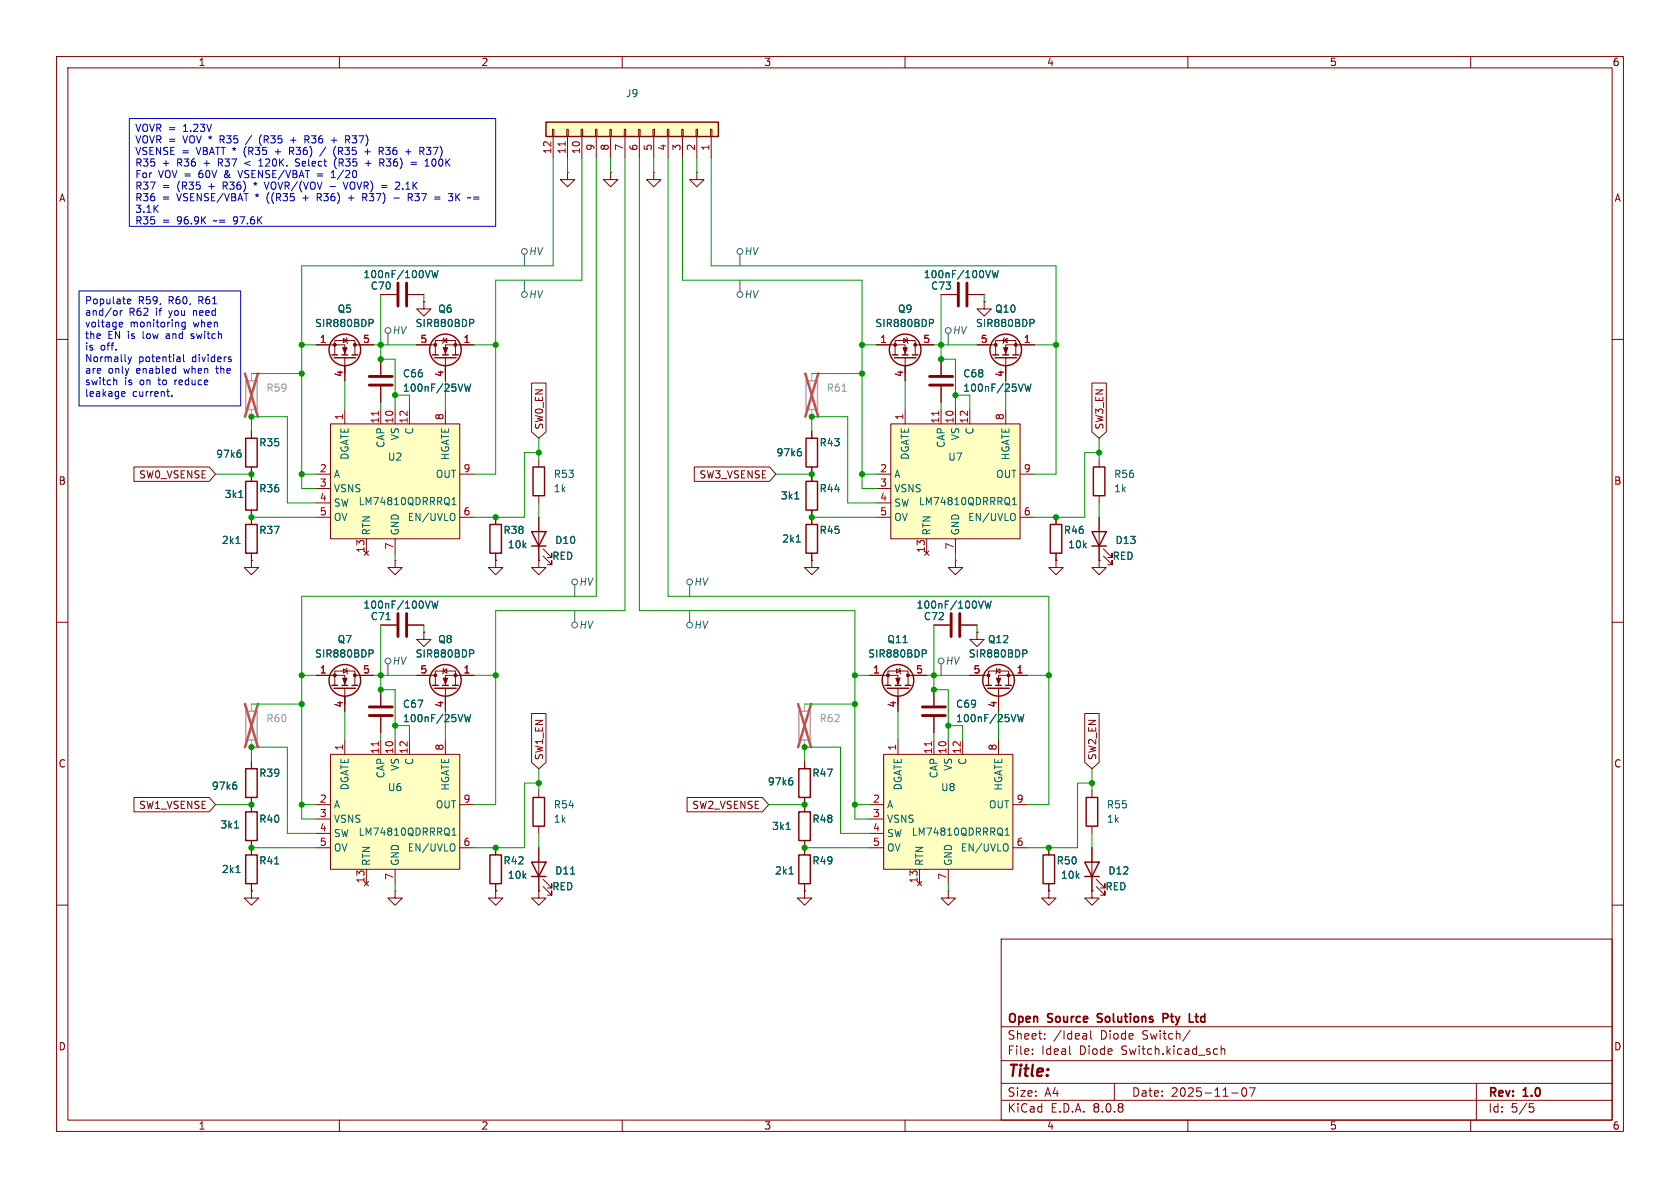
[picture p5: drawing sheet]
<svg xmlns="http://www.w3.org/2000/svg" width="297mm" height="210mm" viewBox="0 0 297 210" stroke-linecap="round" stroke-linejoin="round" font-family="sans-serif">
<g fill="none" stroke="#840000" stroke-width=".18">
<path d="M10 10h277v190h-277zM12 12h273v186h-273zM60 10v2M110 10v2M160 10v2M210 10v2M260 10v2M107.9 30.5v1.3h1.3l-1.3 1.2-1.2-1.2h1.2M107.9 30.5h.1M115.6 30.5v1.3h1.2l-1.2 1.2-1.3-1.2h1.3M115.6 30.5h.1M123.2 30.5v1.3h1.3l-1.3 1.2-1.3-1.2h1.3"/>
<path d="M123.2 30.5h.1M10 60h2M143.5 76.2v1.3M285 60h2M95.2 99.1v1.2h1.3l-1.3 1.3-1.2-1.3h1.2M95.2 99.1h.1M95.2 81.3v1.3M95.2 87.6v1.3M143.5 82.6v1.2M10 110h2M153.7 119.4h5v1.8M158.5 118.2l.6 .4-.6 .4z"/>
<path d="M159 118.1l.1 .1v.8l.2 .1M160.5 119.4h3.3M165.1 110.5h2.8M169.9 110.5h2.8M285 110h2M142.2 134.6v1.3M157 121.2v-2.6h3.5v2.6M158.7 121.7v4M193 139.7v1.3M142.2 141v1.2M193 146.1v1.2M10 160h2"/>
<path d="M177 166h108v32h-108zM285 160h2M60 198v2M110 198v2M160 198v2M177 194.5h108M177 191.5h108M177 187.5h108M177 181.5h108M182.5 186.3v.1M182.5 185.5v.1M184.7 183.6v.1"/>
<path d="M184.7 182.8v.1M189.2 186.3l.1 .1M191.9 182.7l.2 .2v.8M192.1 183.6l-.5 .1M192.1 183.1h-.5M192.8 182.2v1.3l.2 .2M197 191.5v3M210 198v2M210.4 182.1l-1.3 2M214.8 185.4l.4 .1M215.2 186.3l-.4 .1M215.9 185.5l.2-.1 .4 .1v.9"/>
<path d="M215.9 184.9v1.5M217.7 193.2h1.2M219.7 192.4l.2-.1a.81 .81 0 0 1 .6 .6 .81 .81 0 0 1-.3 .8l-.2 .1a.81 .81 0 0 1-.3-1.4zM220.9 192.3h1l-.7 1.5M260 198v2M261 191.5v6.5M270.4 195.1h.7M270.5 195.7h.4l.3 .3-.2 .5-.5 .1"/>
</g>
<path d="M194.1 179.3v.5M206.3 179.3l-.7-.1v1.5M206.3 179.9l-.7 .1M211.3 179.7h.5M211.5 179.2l.1 1.4M194 180.6l.2 .1M210.3 180.7h.7" fill="none" stroke="#840000" stroke-width=".3"/>
<g fill="none" stroke="#840000" stroke-width=".25">
<path d="M142.5 77.5h2v5.1h-2zM94.2 82.6h2.1v5h-2.1zM141.2 135.9h2.1v5.1h-2.1zM156.5 121.2h1M156.8 121.7h3.9M158.2 121.2h1.1M160 121.2h1M192 141h2.1v5.1h-2.1z"/>
<circle cx="158.7" cy="120.3" r="2.79"/>
</g>
<g fill="#840000" stroke="#840000" stroke-width=".18">
<path d="M158.4 119.9h.7l-.4 1z"/>
<circle cx="157" cy="119.4" r=".25"/>
<circle cx="160.5" cy="119.4" r=".25"/>
</g>
<path d="M141.3 79.3h.3M141.4 79.8l.3 .2v.3l-.3 .3M163 114.9h.5l.3 .2-.2 .4h-.6M174.1 106.2l.3 1.3 .3-.9 .2 .9 .3-1.3M139.8 137.5h.2M139.9 138l.3 .2v.3l-.3 .3" fill="none" stroke="#006464" stroke-width=".18"/>
<path d="M141.2 125.7h2.1v5.1h-2.1z" fill="none" stroke="#a1a1a1" stroke-width=".25"/>
<path d="M142.2 124.5v1.2M142.2 130.8v1.3" fill="none" stroke="#a1a1a1" stroke-width=".18"/>
<path d="M141.1 124.5l2.3 7.6M143.4 124.5l-2.3 7.6" fill="none" stroke="#e65255" stroke-width=".46"/>
<path d="M168.1 108.5v4M169.7 108.5v4" fill="none" stroke="#840000" stroke-width=".51"/>
<path d="M96.5 21.6h30.5v2.5h-30.5z" fill="#ffffc2"/>
<g fill="none" stroke="#840000" stroke-width=".18">
<path d="M97.7 22.9h.2v1.2h-.2zM97.8 24.1v3.8M100.2 22.9h.3v1.2h-.3zM100.3 24.1v3.8M102.7 22.9h.3v1.2h-.3zM102.9 24.1v3.8M105.3 22.9h.2v1.2h-.2zM105.4 24.1v3.8M107.8 22.9h.3v1.2h-.3zM107.9 24.1v3.8M110.4 22.9h.2v1.2h-.2zM110.5 24.1v3.8"/>
<path d="M112.9 22.9h.3v1.2h-.3zM113 24.1v3.8M115.4 22.9h.3v1.2h-.3zM115.6 24.1v3.8M118 22.9h.2v1.2h-.2zM118.1 24.1v3.8M120.5 22.9h.3v1.2h-.3zM120.6 24.1v3.8M123.1 22.9h.2v1.2h-.2zM123.2 24.1v3.8M125.6 22.9h.3v1.2h-.3zM125.7 24.1v3.8"/>
<path d="M55.9 119.4h5.1v1.8M60.7 118.2l.6 .4-.6 .4zM61.2 118.1l.1 .1v.8l.2 .1M62.7 119.4h3.3M67.3 110.5h2.8M72.1 110.5h2.8M73.7 119.4h3.3M74.9 111.8v1.2h1.3l-1.3 1.3-1.2-1.3h1.2M74.9 111.8h.1M78.4 118.6l.6-.4v.8zM78.5 118.1l-.1 .1v.8l-.2 .1M83.8 119.4h-5.1v1.8"/>
<path d="M59.2 121.2v-2.6h3.5v2.6M61 121.7v4M67.3 121.9v2.8M67.3 126.7v2.8M77 121.2v-2.6h3.5v2.6M78.7 121.7v4M95.2 139.7v1.3M165.1 121.9v2.8M165.1 126.7v2.8M87.6 157.5v1.3h1.3l-1.3 1.2-1.2-1.2h1.2M87.6 157.5h.1M95.2 157.5v1.3h1.3l-1.3 1.2-1.2-1.2h1.2"/>
<path d="M95.2 157.5h.1M95.2 146.1v1.2M95.2 149.9v7.6M96 156.7l1.5 1.5v-.7v.7h-.7M96 155.4l1.5 1.6v-.8v.8h-.7"/>
</g>
<g fill="none" stroke="#840000" stroke-width=".25">
<path d="M96.5 21.6h30.5v2.5h-30.5zM58.7 121.2h1M59.1 121.7h3.8M60.5 121.2h1M62.2 121.2h1M76.5 121.2h1M76.8 121.7h3.8M78.2 121.2h1M80 121.2h1M94 152.4h2.5l-1.3 2.5zM94 154.9h2.5M94.2 141h2.1v5.1h-2.1z"/>
<circle cx="61" cy="120.3" r="2.79"/>
<circle cx="78.7" cy="120.3" r="2.79"/>
</g>
<path d="M99.9 25.1v.7" fill="none" stroke="#a90000" stroke-width=".18"/>
<path d="M70.4 108.5v4M71.9 108.5v4M65.3 126.5h4M65.3 125h4M163.1 126.5h4M163.1 125h4" fill="none" stroke="#840000" stroke-width=".51"/>
<path d="M65.3 114.9h.4l.3 .2-.1 .4h-.6M68.3 109.5h.7M76.3 106.2l.3 1.3 .3-.9 .2 .9 .3-1.3M83 114.9h.5l.3 .2-.2 .4h-.6M82.1 126.3l.3 1.3 .3-.9 .2 .9 .3-1.3M179.9 126.3l.3 1.3 .3-.9 .2 .9 .3-1.3M100.9 154.5h.7" fill="none" stroke="#006464" stroke-width=".18"/>
<g fill="#840000" stroke="#840000" stroke-width=".18">
<path d="M78.4 119.9h.7l-.4 1z"/>
<path d="M60.6 119.9h.7l-.3 1z"/>
<circle cx="80.5" cy="119.4" r=".25"/>
<circle cx="77" cy="119.4" r=".25"/>
<circle cx="59.2" cy="119.4" r=".25"/>
<circle cx="62.7" cy="119.4" r=".25"/>
</g>
<path d="M156.2 133.4h22.9v20.3h-22.9z" fill="#ffffc2"/>
<g fill="none" stroke="#840000" stroke-width=".18">
<path d="M156.2 133.4h22.9v20.3h-22.9zM158.7 130.8v2.6M165.1 130.8v2.6M167.6 130.8v2.6M170.2 130.8v2.6M176.5 130.8v2.6M69.8 157.5v1.3h1.3l-1.3 1.2-1.2-1.2h1.2M69.8 157.5h.1M87.6 149.9v1.2M87.6 156.2v1.3M142.2 157.5v1.3h1.3l-1.3 1.2-1.2-1.2h1.2M142.2 157.5h.1"/>
<path d="M142.2 142.2v1.3M142.2 148.6v2.5M142.2 156.2v1.3M153.7 142.2h2.5M153.7 144.8h2.5M153.7 147.3h2.5M153.7 149.9h2.5M162.6 153.7v2.5M167.6 153.7v2.5M179.1 142.2h2.5M179.1 149.9h2.5"/>
</g>
<path d="M164.7 131.1v.7" fill="none" stroke="#a90000" stroke-width=".18"/>
<path d="M139 146.6h.7M139.5 154.5h.7M177.7 147.6h.7M177.7 146.7l.4-.3v1.2M178 149.2a.9 .9 0 0 1 0 1.2" fill="none" stroke="#006464" stroke-width=".18"/>
<path d="M86.6 151.1h2v5.1h-2zM141.2 143.5h2.1v5.1h-2.1zM141.2 151.1h2.1v5.1h-2.1z" fill="none" stroke="#840000" stroke-width=".25"/>
<path d="M58.4 133.4h22.9v20.3h-22.9z" fill="#ffffc2"/>
<g fill="none" stroke="#840000" stroke-width=".18">
<path d="M67.3 52.1h2.8M72.1 52.1h2.8M74.9 53.3v1.3h1.3l-1.3 1.3-1.2-1.3h1.2M74.9 53.3h.1M174 53.3v1.3h1.3l-1.3 1.3-1.3-1.3h1.3M174 53.3h.1M177.5 59.7l-.1 .1v.8l-.1 .1M172.7 61h3.3M176 62.7v-2.5h3.6v2.5M177.4 60.2l.7-.4v.8zM177.8 63.2v4.1M182.9 61h-5.1v1.7"/>
<path d="M44.4 99.1v1.2h1.3l-1.3 1.3-1.2-1.3h1.2M44.4 99.1h.1M44.4 83.8v1.3M44.4 90.2v2.5M44.4 97.8v1.3M69.8 99.1v1.2h1.3l-1.3 1.3-1.2-1.3h1.2M69.8 99.1h.1M87.6 99.1v1.2h1.3l-1.3 1.3-1.2-1.3h1.2M87.6 99.1h.1M87.6 91.4v1.3M87.6 97.8v1.3M194.3 81.3v1.3"/>
<path d="M194.3 87.6v1.3M58.4 133.4h22.9v20.3h-22.9zM61 130.8v2.6M67.3 130.8v2.6M69.8 130.8v2.6M72.4 130.8v2.6M78.7 130.8v2.6M55.9 142.2h2.5M55.9 144.8h2.5M55.9 147.3h2.5M55.9 149.9h2.5M64.8 153.7v2.5"/>
<path d="M69.8 153.7v2.5M81.3 142.2h2.5M81.3 149.9h2.5"/>
</g>
<path d="M66.9 131.1v.7" fill="none" stroke="#a90000" stroke-width=".18"/>
<path d="M76.3 47.8l.3 1.3 .3-.9 .2 .9 .3-1.3M182.1 56.5h.5l.2 .2-.1 .4h-.6M41.7 96.1h.7M42.2 88h.7M79.9 147.6h.7M79.9 146.7l.4-.3v1.2M80.2 149.2a.9 .9 0 0 1 0 1.2" fill="none" stroke="#006464" stroke-width=".18"/>
<g fill="none" stroke="#840000" stroke-width=".25">
<path d="M175.5 62.7h1M175.9 63.2h3.8M177.3 62.7h1M179.1 62.7h1M43.4 92.7h2.1v5.1h-2.1zM43.4 85.1h2.1v5.1h-2.1zM86.6 92.7h2v5.1h-2zM193.3 82.6h2v5h-2z"/>
<circle cx="177.8" cy="61.8" r="2.79"/>
</g>
<g fill="#840000" stroke="#840000" stroke-width=".18">
<path d="M177.4 61.5h.8l-.4 1z"/>
<circle cx="179.6" cy="61" r=".25"/>
<circle cx="176" cy="61" r=".25"/>
</g>
<path d="M70.4 50v4.1M71.9 50v4.1" fill="none" stroke="#840000" stroke-width=".51"/>
<path d="M58.4 74.9h22.9v20.4h-22.9z" fill="#ffffc2"/>
<g fill="none" stroke="#840000" stroke-width=".18">
<path d="M100.3 30.5v1.3h1.3l-1.3 1.2-1.2-1.2h1.2M100.3 30.5h.1M44.4 76.2v1.3M58.4 74.9h22.9v20.4h-22.9zM61 72.4v2.5M67.3 72.4v2.5M69.8 72.4v2.5M72.4 72.4v2.5M78.7 72.4v2.5M44.4 82.6v1.2M55.9 83.8h2.5M55.9 86.4h2.5"/>
<path d="M55.9 88.9h2.5M55.9 91.4h2.5M64.8 95.3v2.5M69.8 95.3v2.5M81.3 83.8h2.5M81.3 91.4h2.5M143.5 99.1v1.2h1.3l-1.3 1.3-1.3-1.3h1.3M143.5 99.1h.1M143.5 83.8v1.3M143.5 90.2v2.5M143.5 97.8v1.3M168.9 99.1v1.2h1.3l-1.3 1.3-1.3-1.3h1.3"/>
<path d="M168.9 99.1h.1M186.7 91.4v1.3M186.7 97.8v1.3M194.3 99.1v1.2h1.3l-1.3 1.3-1.3-1.3h1.3M194.3 99.1h.1M167.6 157.5v1.3h1.3l-1.3 1.2-1.2-1.2h1.2M167.6 157.5h.1M185.4 157.5v1.3h1.3l-1.3 1.2-1.3-1.2h1.3M185.4 157.5h.1M185.4 149.9v1.2M185.4 156.2v1.3M193 157.5v1.3h1.3l-1.3 1.2-1.2-1.2h1.2"/>
<path d="M193 157.5h.1M193 149.9v7.6M193.8 156.7l1.5 1.5v-.7v.7h-.7M193.8 155.4l1.5 1.6v-.8v.8h-.7"/>
</g>
<path d="M66.9 72.7v.7" fill="none" stroke="#a90000" stroke-width=".18"/>
<path d="M42.3 79.6h.2M42.4 80.1l.2 .2v.3l-.2 .2M79.9 89.2h.7M79.9 88.3l.4-.3v1.2M80.2 90.8a.9 .9 0 0 1 0 1.2M140.5 88.2h.7M140.8 95.8h.7" fill="none" stroke="#006464" stroke-width=".18"/>
<path d="M43.4 77.5h2.1v5.1h-2.1zM142.5 92.7h2v5.1h-2zM142.5 85.1h2v5.1h-2zM185.7 92.7h2v5.1h-2zM184.4 151.1h2v5.1h-2zM191.8 152.4h2.5l-1.3 2.5zM191.8 154.9h2.5" fill="none" stroke="#840000" stroke-width=".25"/>
<path d="M43.4 67.3h2.1v5.1h-2.1z" fill="none" stroke="#a1a1a1" stroke-width=".25"/>
<path d="M44.4 66v1.3M44.4 72.4v1.3" fill="none" stroke="#a1a1a1" stroke-width=".18"/>
<path d="M43.3 66l2.3 7.7M45.6 66l-2.3 7.7" fill="none" stroke="#e65255" stroke-width=".46"/>
<path d="M157.5 74.9h22.8v20.4h-22.8z" fill="#ffffc2"/>
<g fill="none" stroke="#840000" stroke-width=".18">
<path d="M60.7 59.8l.6 .4-.6 .4zM61.2 59.7l.1 .1v.8l.2 .1M67.3 52.1h2.8M72.1 52.1h2.8M74.9 53.3h.1M78.5 59.7l-.1 .1v.8l-.2 .1M159.8 59.8l.6 .4-.6 .4zM160.3 59.7l.1 .1v.8l.1 .1M166.4 52.1h2.8M171.2 52.1h2.8M174 53.3h.1M44.4 76.2v1.3"/>
<path d="M55.9 61h5.1v1.7M59.2 62.7v-2.5h3.5v2.5M61 63.2v4.1M62.7 61h3.3M67.3 63.5v2.8M67.3 68.3v2.8M73.7 61h3.3M77 62.7v-2.5h3.5v2.5M78.4 60.2l.6-.4v.8zM78.7 63.2v4.1M83.8 61h-5.1v1.7M94 67.7h2.5v8.7l-1.3 1.1-1.2-1.1z"/>
<path d="M143.5 76.2v1.3M154.9 61h5.1v1.7M157.5 74.9h22.8v20.4h-22.8zM158.2 62.7v-2.5h3.6v2.5M160 63.2v4.1M160 72.4v2.5M161.8 61h3.3M166.4 63.5v2.8M166.4 68.3v2.8M166.4 72.4v2.5M168.9 72.4v2.5M171.4 72.4v2.5"/>
<path d="M172.7 61h2.6M177.8 64.8v2.5M177.8 72.4v2.5M180.3 61h2.6M193 67.7h2.6v8.7l-1.3 1.1-1.3-1.1zM23.7 82.5h13.3l1.1 1.3-1.1 1.3h-13.3zM44.4 99.1h.1M44.4 82.6v2.5M44.4 90.2v2.5M44.4 97.8v1.3M87.6 99.1h.1M87.6 91.4v1.3"/>
<path d="M87.6 97.8v1.3M95.2 99.1h.1M95.2 91.4v7.7M96 98.3l1.5 1.5v-.7v.7h-.7M96 97l1.5 1.6v-.8v.8h-.7M122.7 82.5h13.3l1.2 1.3-1.2 1.3h-13.3zM143.5 99.1h.1M143.5 82.6v2.5M143.5 90.2v2.5M143.5 97.8v1.3M154.9 83.8h2.6M154.9 86.4h2.6"/>
<path d="M154.9 88.9h2.6M154.9 91.4h2.6M163.8 95.3v2.5M168.9 95.3v2.5M180.3 83.8h2.6M180.3 91.4h2.6M186.7 99.1v1.2h1.3l-1.3 1.3-1.3-1.3h1.3M186.7 99.1h.1M186.7 91.4v1.3M186.7 97.8v1.3M194.3 99.1h.1M194.3 91.4v7.7"/>
<path d="M195.1 98.3l1.5 1.5v-.7v.7h-.8M195.1 97l1.5 1.6v-.8v.8h-.8M55.9 119.4h2.5M63.5 119.4h2.5M67.3 110.5h2.8M72.1 110.5h2.8M73.7 119.4h2.5M74.9 111.8h.1M81.3 119.4h2.5M153.7 119.4h2.5M161.3 119.4h2.5M165.1 110.5h2.8"/>
<path d="M169.9 110.5h2.8M171.4 119.4h3.4M172.7 111.8v1.2h1.3l-1.3 1.3-1.3-1.3h1.3M172.7 111.8h.1M176.1 118.6l.7-.4v.8zM176.3 118.1l-.2 .1v.8l-.1 .1M181.6 119.4h-5.1v1.8M44.4 134.6v1.3M61 123.2v2.5M67.3 121.9v2.8M67.3 126.7v2.8M78.7 123.2v2.5"/>
<path d="M94 126.1h2.5v8.7l-1.3 1.1-1.2-1.1zM142.2 134.6v1.3M158.7 123.2v2.5M165.1 121.9v2.8M165.1 126.7v2.8M174.8 121.2v-2.6h3.5v2.6M176.5 121.7v4M191.8 126.1h2.5v8.7l-1.3 1.1-1.2-1.1zM23.7 141h13.3l1.1 1.2-1.1 1.3h-13.3zM44.4 157.5v1.3h1.3l-1.3 1.2-1.2-1.2h1.2M44.4 157.5h.1M44.4 141v2.5"/>
<path d="M44.4 148.6v2.5M44.4 156.2v1.3M87.6 157.5h.1M87.6 149.9v1.2M87.6 156.2v1.3M95.2 157.5h.1M95.2 149.9v2.5M95.2 154.9v2.6M121.5 141h13.3l1.1 1.2-1.1 1.3h-13.3zM142.2 157.5h.1M142.2 141v2.5M142.2 148.6v2.5"/>
<path d="M142.2 156.2v1.3M185.4 157.5h.1M185.4 149.9v1.2M185.4 156.2v1.3M193 157.5h.1M193 149.9v2.5M193 154.9v2.6"/>
</g>
<path d="M166 72.7v.7" fill="none" stroke="#a90000" stroke-width=".18"/>
<g fill="none" stroke="#006464" stroke-width=".18">
<path d="M65.3 56.5h.4l.3 .2-.1 .4h-.6M76.3 47.8l.3 1.3 .3-.9 .2 .9 .3-1.3M83 56.5h.5l.3 .2-.2 .4h-.6M164.3 56.5h.5l.2 .2-.1 .4h-.6M175.4 47.8l.3 1.3 .2-.9 .3 .9 .3-1.3M182.1 56.5h.5l.2 .2-.1 .4h-.6M42.3 79.6h.2M82.1 67.9l.3 1.3 .3-.9 .2 .9 .3-1.3M141.3 79.3h.3M141.4 79.8l.3 .2v.3l-.3 .3M181.2 67.9l.3 1.3 .2-.9 .3 .9 .3-1.3M41.7 96.1h.7"/>
<path d="M42.2 88h.7M42.4 80.1l.2 .2v.3l-.2 .2M140.5 88.2h.7M140.8 95.8h.7M179 89.2h.7M179 88.3l.3-.3v1.2M179.3 90.8a.9 .9 0 0 1 0 1.2M65.3 114.9h.4l.3 .2-.1 .4h-.6M68.3 109.5h.7M76.3 106.2l.3 1.3 .3-.9 .2 .9 .3-1.3M83 114.9h.5l.3 .2-.2 .4h-.6M163 114.9h.5l.3 .2-.2 .4h-.6"/>
<path d="M174.1 106.2l.3 1.3 .3-.9 .2 .9 .3-1.3M180.8 114.9h.5l.2 .2-.1 .4h-.6M41.5 138.2h.2M41.6 138.7l.3 .3v.3l-.3 .2M82.1 126.3l.3 1.3 .3-.9 .2 .9 .3-1.3M139.8 137.5h.2M139.9 138l.3 .2v.3l-.3 .3M179.9 126.3l.3 1.3 .3-.9 .2 .9 .3-1.3M41.5 146.4h.7M41.7 154.2h.7M48.6 152.7h.7M100.9 154.5h.7"/>
<path d="M139 146.6h.7M139.5 154.5h.7"/>
</g>
<g fill="none" stroke="#840000" stroke-width=".25">
<path d="M58.7 62.7h1M59.1 63.2h3.8M60.5 62.7h1M62.2 62.7h1M76.5 62.7h1M76.8 63.2h3.8M78.2 62.7h1M80 62.7h1M157.7 62.7h1M158.1 63.2h3.8M159.5 62.7h1M161.3 62.7h1"/>
<path d="M94 94h2.5l-1.3 2.5zM94 96.5h2.5M193 94h2.6l-1.3 2.5zM193 96.5h2.6M43.4 135.9h2.1v5.1h-2.1zM174.2 121.2h1.1M174.6 121.7h3.8M176 121.2h1M177.8 121.2h1M43.4 151.1h2.1v5.1h-2.1zM43.4 143.5h2.1v5.1h-2.1z"/>
<circle cx="61" cy="61.8" r="2.79"/>
<circle cx="78.7" cy="61.8" r="2.79"/>
<circle cx="160" cy="61.8" r="2.79"/>
<circle cx="176.5" cy="120.3" r="2.79"/>
</g>
<g fill="#840000" stroke="#840000" stroke-width=".18">
<path d="M78.4 61.5h.7l-.4 1z"/>
<path d="M60.6 61.5h.7l-.3 1z"/>
<path d="M159.6 61.5h.8l-.4 1z"/>
<path d="M176.1 119.9h.8l-.4 1z"/>
<circle cx="80.5" cy="61" r=".25"/>
<circle cx="77" cy="61" r=".25"/>
<circle cx="59.2" cy="61" r=".25"/>
<circle cx="62.7" cy="61" r=".25"/>
<circle cx="158.2" cy="61" r=".25"/>
<circle cx="161.8" cy="61" r=".25"/>
<circle cx="178.3" cy="119.4" r=".25"/>
<circle cx="174.8" cy="119.4" r=".25"/>
</g>
<path d="M169.4 50v4.1M170.9 50v4.1M65.3 68.1h4M65.3 66.5h4M164.3 68.1h4.1M164.3 66.5h4.1" fill="none" stroke="#840000" stroke-width=".51"/>
<path d="M142.5 67.3h2v5.1h-2zM43.4 125.7h2.1v5.1h-2.1z" fill="none" stroke="#a1a1a1" stroke-width=".25"/>
<path d="M143.5 66v1.3M143.5 72.4v1.3M44.4 124.5v1.2M44.4 130.8v1.3" fill="none" stroke="#a1a1a1" stroke-width=".18"/>
<path d="M148.9 69.2h.7" fill="none" stroke="#989898" stroke-width=".18"/>
<path d="M142.4 66l2.3 7.7M144.7 66l-2.3 7.7M43.3 124.5l2.3 7.6M45.6 124.5l-2.3 7.6" fill="none" stroke="#e65255" stroke-width=".46"/>
<g fill="none" stroke="#484848" stroke-width=".18">
<path d="M68.6 58.9v2.1M92.7 45v2M92.7 49.5v2.1M130.8 45v2M130.8 49.5v2.1M167.6 58.9v2.1M68.6 117.3v2.1M101.6 103.4v2M101.6 108v2M121.9 103.4v2M121.9 108v2M166.4 117.3v2.1"/>
<circle cx="68.6" cy="58.4" r=".51"/>
<circle cx="92.7" cy="44.5" r=".51"/>
<circle cx="92.7" cy="52.1" r=".51"/>
<circle cx="130.8" cy="52.1" r=".51"/>
<circle cx="130.8" cy="44.5" r=".51"/>
<circle cx="167.6" cy="58.4" r=".51"/>
<circle cx="68.6" cy="116.8" r=".51"/>
<circle cx="101.6" cy="102.9" r=".51"/>
<circle cx="101.6" cy="110.5" r=".51"/>
<circle cx="121.9" cy="102.9" r=".51"/>
<circle cx="121.9" cy="110.5" r=".51"/>
<circle cx="166.4" cy="116.8" r=".51"/>
</g>
<g fill="none" stroke="#0000c2" stroke-width=".18">
<path d="M22.9 21h64.7v19h-64.7zM42.1 30.1l.4 1.3M44.2 28.5l-.9 .4 .9 .3M44.5 23.9l-1.1 1.7M44.8 32.4l.3 .1-.1 .2M45.7 29.4h.8M46.1 28.1v1.3M46.2 23.8a1.46 1.46 0 0 0 0 2M46.7 32.2l.4 1.3M48.6 26.8h1M51.2 26.7h.5M51.4 24.8h.9"/>
<path d="M51.5 26.7l.4 .6M51.7 26h-.5v1.3M52.2 29.3h.6M52.5 28.7l.3 .1M53.5 35h1M53.9 24.7l.6-.1 .1-.2v-.3l-.7-.1v1.3M54.2 24.7l.4 .6M56.1 34.2v1.3M56.1 34.9h.5M56.1 30.7h1M56.1 31.1h1M56.4 34.9l.4 .6"/>
<path d="M57.6 26l-1.1 1.6M58.3 33h1M58.6 24.8h.9M58.6 31.4h.7M58.6 30.5l.3-.4v1.3M59 24.3v1M59.4 25.9a1.46 1.46 0 0 0 0 1.9M59.5 27.9a1.46 1.46 0 0 0 0 1.9M60.7 32.2l.4 1.3 .4-1.3M61.1 24.7l.6-.1 .1-.2v-.3l-.7-.1v1.3M61.4 24.7l.4 .6M61.6 35h1"/>
<path d="M62.3 24h.7M62.3 25.2h.1M64.1 34.2v1.3M64.4 34.9l.5 .6M64.5 26.8h1M64.6 28.9h1M64.7 34.8l-.6 .1M65 26.4v.9M65.1 28.4v1M67 26.7h.6l.2-.2-.1-.3-.7-.2v1.3M67.2 28.8l.6-.1 .1-.2-.1-.3-.6-.1v1.3M67.3 26.7l.5 .6"/>
<path d="M67.5 28.8l.4 .6M68.2 26h.8M68.2 27.2v.1M68.3 29.2l.1 .1M69.6 35h1M70.4 32.2l.3 .2-.1 .3-.7 .8h.8M71.7 26.8h1M72.2 34.2v1.3M72.5 34.9l.4 .6M72.7 28.7h.9M72.7 29.1h.9M72.9 34.5l-.1 .3-.6 .1"/>
<path d="M73.3 35.4h.1M74.9 26.2l-.7-.2v1.3M75.1 28.5l.4-.4v1.3M75.4 26h.8l-.5 .5h.2M75.4 27.2l.5 .1M76.3 28.6l.2 .6 .1 .2 .3-.1M76.8 34.8h1M76.8 35.2h1M79.2 34.2h.8l-.4 .5M80.6 34.2v1.3M80.8 34.8l.5 .7M81.3 34.2l-.7 .8"/>
<path d="M83.7 34.8h1M83.7 35.2h1M14 51.4h28.5v20.4h-28.5zM20.6 55l.1 .5-.2 .3M21.1 57h.4l.2 .3-.6 .1M21.1 57.7h.5M21.3 54.9v.9M21.3 55v.1M22.5 53.3l.6-.1v-.3h-.4l-.2 .1 .1 .6h.5M32.2 57.1v.6l.2 .1 .3-.1M32.7 57v1l-.2 .2h-.3M33.8 59.8h.1"/>
<path d="M34 59l-.2 .2 .2 .2M20.6 67.4v.6M21.6 70h.4M21.6 69.3l.3-.1 .2 .3-.6 .1M22.6 63.1l.3 .8M22.9 63.9l-.3 .5M23.2 63.1l-.3 .8M29.5 69.2h.5M29.8 70.1h.2M30.4 69.9v.2M31 64.7v1.3M31 65.9l-.1 .1"/>
<path d="M31.7 63.1l.1 .2v.6M31.8 63.9h-.4M31.8 63.4h-.4M32.4 62.7v1.1l.2 .1M40.7 63.5l.2 .2-.2 .2M40.7 63.1h.1"/>
</g>
<g fill="none" stroke="#009600" stroke-width=".18">
<path d="M97.8 27.9v19.1h-44.5v39.4h2.6M100.3 27.9v2.6M102.9 27.9v21.6h-15.3v34.3h-3.8M105.4 27.9v77.5h-52.1v39.4h2.6M107.9 27.9v2.6M110.5 27.9v80.1h-22.9v34.2h-3.8M113 27.9v80.1h38.1v36.8h2.6M115.6 27.9v2.6M118.1 27.9v77.5h67.3v36.8h-3.8M120.6 27.9v21.6h31.8v36.9h2.5M123.2 27.9v2.6M125.7 27.9v19.1h61v36.8h-3.8"/>
<path d="M67.3 52.1v11.4h2.5v8.9M74.9 52.1v1.2M166.4 52.1v11.4h2.5v8.9M174 52.1v1.2M44.4 76.2v-2.5h6.4v15.2h5.1M44.4 66h8.9M53.3 61h2.6M61 67.3v5.1M66 61h7.7M67.3 71.1v1.3M69.8 69.9h2.6v2.5M78.7 67.3v5.1"/>
<path d="M83.8 61h3.8M95.2 77.5v3.8M143.5 76.2v-2.5h6.4v15.2h5M143.5 66h8.9M152.4 61h2.5M160 67.3v5.1M165.1 61h7.6M166.4 71.1v1.3M168.9 69.9h2.5v2.5M177.8 67.3v5.1M182.9 61h3.8M194.3 77.5v3.8"/>
<path d="M38.1 83.8h6.3v1.3M44.4 90.2v1.2h11.5M53.3 83.8h2.6M69.8 97.8v1.3M95.2 80h-2.5v11.4h-8.9M95.2 88.9v2.5M137.2 83.8h6.3v1.3M143.5 90.2v1.2h11.4M152.4 83.8h2.5M168.9 97.8v1.3M194.3 88.9v2.5M194.3 80h-2.5v11.4h-8.9"/>
<path d="M53.3 119.4h2.6M66 119.4h7.7M67.3 110.5v11.4h2.5v8.9M74.9 110.5v1.3M83.8 119.4h3.8M151.1 119.4h2.6M163.8 119.4h7.6M165.1 110.5v11.4h2.5v8.9M172.7 110.5v1.3M181.6 119.4h3.8M44.4 124.5h8.9M44.4 134.6v-2.5h6.4v15.2h5.1"/>
<path d="M61 125.7v5.1M67.3 129.5v1.3M69.8 128.3h2.6v2.5M78.7 125.7v5.1M95.2 138.4h-2.5v11.5h-8.9M95.2 135.9v3.8M142.2 124.5h8.9M142.2 134.6v-2.5h6.4v15.2h5.1M158.7 125.7v5.1M165.1 129.5v1.3M167.6 128.3h2.6v2.5M176.5 125.7v5.1"/>
<path d="M193 135.9v3.8M193 138.4h-2.5v11.5h-8.9M38.1 142.2h6.3v1.3M44.4 148.6v1.3h11.5M53.3 142.2h2.6M69.8 156.2v1.3M95.2 147.3v2.6M135.9 142.2h6.3v1.3M142.2 148.6v1.3h11.5M151.1 142.2h2.6M167.6 156.2v1.3M193 147.3v2.6"/>
</g>
<g fill="#009600" stroke="#009600" stroke-width=".18">
<circle cx="165.1" cy="121.9" r=".46"/>
<circle cx="142.2" cy="142.2" r=".46"/>
<circle cx="142.2" cy="132.1" r=".46"/>
<circle cx="165.1" cy="119.4" r=".46"/>
<circle cx="185.4" cy="119.4" r=".46"/>
<circle cx="151.1" cy="142.2" r=".46"/>
<circle cx="142.2" cy="149.9" r=".46"/>
<circle cx="151.1" cy="119.4" r=".46"/>
<circle cx="151.1" cy="124.5" r=".46"/>
<circle cx="166.4" cy="61" r=".46"/>
<circle cx="168.9" cy="69.9" r=".46"/>
<circle cx="166.4" cy="63.5" r=".46"/>
<circle cx="186.7" cy="61" r=".46"/>
<circle cx="152.4" cy="83.8" r=".46"/>
<circle cx="152.4" cy="66" r=".46"/>
<circle cx="143.5" cy="83.8" r=".46"/>
<circle cx="143.5" cy="73.7" r=".46"/>
<circle cx="143.5" cy="91.4" r=".46"/>
<circle cx="152.4" cy="61" r=".46"/>
<circle cx="194.3" cy="80" r=".46"/>
<circle cx="193" cy="138.4" r=".46"/>
<circle cx="167.6" cy="128.3" r=".46"/>
<circle cx="185.4" cy="149.9" r=".46"/>
<circle cx="186.7" cy="91.4" r=".46"/>
<circle cx="67.3" cy="121.9" r=".46"/>
<circle cx="67.3" cy="119.4" r=".46"/>
<circle cx="53.3" cy="119.4" r=".46"/>
<circle cx="53.3" cy="124.5" r=".46"/>
<circle cx="44.4" cy="132.1" r=".46"/>
<circle cx="44.4" cy="142.2" r=".46"/>
<circle cx="53.3" cy="142.2" r=".46"/>
<circle cx="44.4" cy="149.9" r=".46"/>
<circle cx="53.3" cy="66" r=".46"/>
<circle cx="44.4" cy="73.7" r=".46"/>
<circle cx="53.3" cy="61" r=".46"/>
<circle cx="53.3" cy="83.8" r=".46"/>
<circle cx="44.4" cy="83.8" r=".46"/>
<circle cx="44.4" cy="91.4" r=".46"/>
<circle cx="67.3" cy="63.5" r=".46"/>
<circle cx="67.3" cy="61" r=".46"/>
<circle cx="69.8" cy="69.9" r=".46"/>
<circle cx="95.2" cy="80" r=".46"/>
<circle cx="87.6" cy="91.4" r=".46"/>
<circle cx="87.6" cy="119.4" r=".46"/>
<circle cx="69.8" cy="128.3" r=".46"/>
<circle cx="87.6" cy="149.9" r=".46"/>
<circle cx="95.2" cy="138.4" r=".46"/>
<circle cx="87.6" cy="61" r=".46"/>
</g>
<text font-size="2.8" fill="#840000" x="178" y="190.9">Title:</text>
<g font-size="2.1" fill="#840000">
<text x="178" y="184">Sheet:</text>
<text x="178" y="181.2">Open</text>
<text x="185.3" y="181.2">Source</text>
<text x="186.2" y="184">/Ideal</text>
<text x="194.6" y="184">Diode</text>
<text x="194.7" y="181.2">Solutions</text>
<text x="202.1" y="184">Switch/</text>
<text x="206.9" y="181.2">Pty</text>
<text x="212.1" y="181.2">Ltd</text>
<text x="178" y="186.7">File:</text>
<text x="184.1" y="186.7">Ideal</text>
<text x="190.9" y="186.7">Diode</text>
<text x="198.4" y="186.7">Switch.kicad_sch</text>
<text x="178" y="196.9">KiCad</text>
<text x="178" y="194.1">Size:</text>
<text x="184.7" y="194.1">A4</text>
<text x="185.7" y="196.9">E.D.A.</text>
<text x="193.3" y="196.9">8.0.8</text>
<text x="200" y="194.1">Date:</text>
<text x="207" y="194.1">2025-11-07</text>
<text x="263" y="194.3">Rev:</text>
<text x="263" y="196.9">Id:</text>
<text x="267.1" y="196.9">5/5</text>
<text x="269.4" y="194.3">1.0</text>
</g>
<g font-size="1.8" fill="#840000">
<text x="35" y="11.9">1</text>
<text x="85" y="11.9">2</text>
<text x="135" y="11.9">3</text>
<text x="185" y="11.9">4</text>
<text x="235" y="11.9">5</text>
<text x="285" y="11.9">6</text>
<text x="10.3" y="35.9">A</text>
<text x="285.3" y="35.9">A</text>
<text x="96.2" y="76" transform="rotate(-90 96.2 76)">SW0_EN</text>
<text x="195.3" y="76" transform="rotate(-90 195.3 76)">SW3_EN</text>
<text x="10.3" y="85.9">B</text>
<text x="24.5" y="84.8">SW0_VSENSE</text>
<text x="123.6" y="84.8">SW3_VSENSE</text>
<text x="285.3" y="85.9">B</text>
<text x="10.3" y="135.9">C</text>
<text x="96.2" y="134.5" transform="rotate(-90 96.2 134.5)">SW1_EN</text>
<text x="194" y="134.5" transform="rotate(-90 194 134.5)">SW2_EN</text>
<text x="285.3" y="135.9">C</text>
<text x="24.5" y="143.2">SW1_VSENSE</text>
<text x="122.3" y="143.2">SW2_VSENSE</text>
<text x="10.3" y="185.9">D</text>
<text x="285.3" y="185.9">D</text>
<text x="35" y="199.9">1</text>
<text x="85" y="199.9">2</text>
<text x="135" y="199.9">3</text>
<text x="185" y="199.9">4</text>
<text x="235" y="199.9">5</text>
<text x="285" y="199.9">6</text>
</g>
<g font-size="1.8" fill="#006464">
<text x="110.6" y="17.4">J9</text>
<text x="64.1" y="49.4">100nF/100VW</text>
<text x="65.4" y="51.4">C70</text>
<text x="163.2" y="49.4">100nF/100VW</text>
<text x="164.5" y="51.4">C73</text>
<text x="55.6" y="58">SIR880BDP</text>
<text x="59.6" y="55.5">Q5</text>
<text x="73.4" y="58">SIR880BDP</text>
<text x="77.4" y="55.5">Q6</text>
<text x="154.7" y="58">SIR880BDP</text>
<text x="158.6" y="55.5">Q9</text>
<text x="172.4" y="58">SIR880BDP</text>
<text x="175.8" y="55.5">Q10</text>
<text x="71.1" y="66.9">C66</text>
<text x="71.1" y="69.4">100nF/25VW</text>
<text x="170.2" y="66.9">C68</text>
<text x="170.2" y="69.4">100nF/25VW</text>
<text x="70.7" y="77.9" transform="rotate(-90 70.7 77.9)">VS</text>
<text x="73.3" y="76.9" transform="rotate(-90 73.3 76.9)">C</text>
<text x="169.8" y="77.9" transform="rotate(-90 169.8 77.9)">VS</text>
<text x="172.3" y="76.9" transform="rotate(-90 172.3 76.9)">C</text>
<text x="38.1" y="81.1">97k6</text>
<text x="45.7" y="79.1">R35</text>
<text x="61.8" y="81.4" transform="rotate(-90 61.8 81.4)">DGATE</text>
<text x="68.2" y="79.3" transform="rotate(-90 68.2 79.3)">CAP</text>
<text x="68.5" y="81.6">U2</text>
<text x="79.6" y="81.4" transform="rotate(-90 79.6 81.4)">HGATE</text>
<text x="137.2" y="80.9">97k6</text>
<text x="144.8" y="79.1">R43</text>
<text x="160.9" y="81.4" transform="rotate(-90 160.9 81.4)">DGATE</text>
<text x="167.2" y="79.3" transform="rotate(-90 167.2 79.3)">CAP</text>
<text x="167.5" y="81.6">U7</text>
<text x="178.7" y="81.4" transform="rotate(-90 178.7 81.4)">HGATE</text>
<text x="39.6" y="88.2">3k1</text>
<text x="45.7" y="87.2">R36</text>
<text x="58.9" y="84.7">A</text>
<text x="58.9" y="87.2">VSNS</text>
<text x="58.9" y="89.8">SW</text>
<text x="63.3" y="89.5">LM74810QDRRRQ1</text>
<text x="76.9" y="84.7">OUT</text>
<text x="97.8" y="84.7">R53</text>
<text x="97.8" y="87.2">1k</text>
<text x="137.9" y="88.5">3k1</text>
<text x="144.8" y="87.2">R44</text>
<text x="158" y="84.7">A</text>
<text x="158" y="87.2">VSNS</text>
<text x="158" y="89.8">SW</text>
<text x="162.4" y="89.5">LM74810QDRRRQ1</text>
<text x="176" y="84.7">OUT</text>
<text x="196.9" y="84.7">R56</text>
<text x="196.9" y="87.2">1k</text>
<text x="45.7" y="94.6">R37</text>
<text x="58.9" y="92.3">OV</text>
<text x="65.6" y="94.7" transform="rotate(-90 65.6 94.7)">RTN</text>
<text x="70.7" y="94.7" transform="rotate(-90 70.7 94.7)">GND</text>
<text x="72" y="92.3">EN/UVLO</text>
<text x="88.9" y="94.6">R38</text>
<text x="144.8" y="94.6">R45</text>
<text x="158" y="92.3">OV</text>
<text x="164.7" y="94.7" transform="rotate(-90 164.7 94.7)">RTN</text>
<text x="169.8" y="94.7" transform="rotate(-90 169.8 94.7)">GND</text>
<text x="171" y="92.3">EN/UVLO</text>
<text x="188" y="94.6">R46</text>
<text x="39.1" y="96.4">2k1</text>
<text x="89.7" y="97.1">10k</text>
<text x="97.5" y="99.2">RED</text>
<text x="98.1" y="96.4">D10</text>
<text x="138.2" y="96.1">2k1</text>
<text x="188.7" y="97.1">10k</text>
<text x="196.6" y="99.2">RED</text>
<text x="197.1" y="96.4">D13</text>
<text x="64.1" y="107.8">100nF/100VW</text>
<text x="161.9" y="107.8">100nF/100VW</text>
<text x="59.6" y="113.9">Q7</text>
<text x="65.4" y="109.8">C71</text>
<text x="77.4" y="113.9">Q8</text>
<text x="156.8" y="113.9">Q11</text>
<text x="163.2" y="109.8">C72</text>
<text x="174.6" y="113.9">Q12</text>
<text x="55.6" y="116.4">SIR880BDP</text>
<text x="73.4" y="116.4">SIR880BDP</text>
<text x="153.4" y="116.4">SIR880BDP</text>
<text x="171.2" y="116.4">SIR880BDP</text>
<text x="71.1" y="125.3">C67</text>
<text x="168.9" y="125.3">C69</text>
<text x="71.1" y="127.9">100nF/25VW</text>
<text x="168.9" y="127.9">100nF/25VW</text>
<text x="45.7" y="137.5">R39</text>
<text x="68.2" y="137.7" transform="rotate(-90 68.2 137.7)">CAP</text>
<text x="70.7" y="136.4" transform="rotate(-90 70.7 136.4)">VS</text>
<text x="73.3" y="135.3" transform="rotate(-90 73.3 135.3)">C</text>
<text x="143.5" y="137.5">R47</text>
<text x="166" y="137.7" transform="rotate(-90 166 137.7)">CAP</text>
<text x="168.5" y="136.4" transform="rotate(-90 168.5 136.4)">VS</text>
<text x="171" y="135.3" transform="rotate(-90 171 135.3)">C</text>
<text x="37.3" y="139.8">97k6</text>
<text x="58.9" y="143.1">A</text>
<text x="61.8" y="139.8" transform="rotate(-90 61.8 139.8)">DGATE</text>
<text x="68.5" y="140.1">U6</text>
<text x="76.9" y="143.1">OUT</text>
<text x="79.6" y="139.9" transform="rotate(-90 79.6 139.9)">HGATE</text>
<text x="97.8" y="143.1">R54</text>
<text x="135.6" y="139">97k6</text>
<text x="156.7" y="143.1">A</text>
<text x="159.6" y="139.8" transform="rotate(-90 159.6 139.8)">DGATE</text>
<text x="166.3" y="140.1">U8</text>
<text x="174.7" y="143.1">OUT</text>
<text x="177.4" y="139.9" transform="rotate(-90 177.4 139.9)">HGATE</text>
<text x="195.6" y="143.1">R55</text>
<text x="38.9" y="146.7">3k1</text>
<text x="45.7" y="145.6">R40</text>
<text x="58.9" y="145.6">VSNS</text>
<text x="58.9" y="148.2">SW</text>
<text x="63.3" y="147.9">LM74810QDRRRQ1</text>
<text x="97.8" y="145.6">1k</text>
<text x="136.4" y="146.9">3k1</text>
<text x="143.5" y="145.6">R48</text>
<text x="156.7" y="145.6">VSNS</text>
<text x="156.7" y="148.2">SW</text>
<text x="161.1" y="147.9">LM74810QDRRRQ1</text>
<text x="195.6" y="145.6">1k</text>
<text x="39.1" y="154.5">2k1</text>
<text x="45.7" y="153">R41</text>
<text x="58.9" y="150.7">OV</text>
<text x="65.6" y="153.2" transform="rotate(-90 65.6 153.2)">RTN</text>
<text x="70.7" y="153.2" transform="rotate(-90 70.7 153.2)">GND</text>
<text x="72" y="150.7">EN/UVLO</text>
<text x="88.9" y="153">R42</text>
<text x="89.7" y="155.5">10k</text>
<text x="98.1" y="154.8">D11</text>
<text x="136.9" y="154.8">2k1</text>
<text x="143.5" y="153">R49</text>
<text x="156.7" y="150.7">OV</text>
<text x="163.4" y="153.2" transform="rotate(-90 163.4 153.2)">RTN</text>
<text x="168.5" y="153.2" transform="rotate(-90 168.5 153.2)">GND</text>
<text x="169.8" y="150.7">EN/UVLO</text>
<text x="186.7" y="153">R50</text>
<text x="187.5" y="155.5">10k</text>
<text x="195.8" y="154.8">D12</text>
<text x="97.5" y="157.6">RED</text>
<text x="195.3" y="157.6">RED</text>
</g>
<g font-size="1.8" fill="#0000c2">
<text x="23.8" y="23.6">VOVR =</text>
<text x="32.5" y="23.6">1.23V</text>
<text x="23.8" y="25.7">VOVR =</text>
<text x="23.8" y="27.7">VSENSE =</text>
<text x="23.8" y="29.8">R35</text>
<text x="28.7" y="29.8">+</text>
<text x="31.4" y="29.8">R36</text>
<text x="32.5" y="25.7">VOV *</text>
<text x="34.9" y="27.7">VBATT *</text>
<text x="36.3" y="29.8">+</text>
<text x="39" y="29.8">R37</text>
<text x="39.3" y="25.7">R35</text>
<text x="43.6" y="27.7">(R35</text>
<text x="43.9" y="29.8">&lt;</text>
<text x="44.2" y="25.7">/</text>
<text x="46.6" y="29.8">120K.</text>
<text x="46.7" y="25.7">(R35</text>
<text x="49.3" y="27.7">+</text>
<text x="52" y="27.7">R36)</text>
<text x="52.4" y="25.7">+</text>
<text x="53.3" y="29.8">Select</text>
<text x="55.1" y="25.7">R36</text>
<text x="60" y="25.7">+</text>
<text x="60.2" y="27.7">(R35</text>
<text x="60.3" y="29.8">(R35</text>
<text x="62.7" y="25.7">R37)</text>
<text x="68.7" y="27.7">R36</text>
<text x="68.8" y="29.8">R36)</text>
<text x="73.5" y="27.7">+</text>
<text x="74.5" y="29.8">=</text>
<text x="76.3" y="27.7">R37)</text>
<text x="77.2" y="29.8">100K</text>
<text x="23.8" y="31.8">For</text>
<text x="23.8" y="33.9">R37</text>
<text x="23.8" y="35.9">R36</text>
<text x="28" y="31.8">VOV =</text>
<text x="28.7" y="33.9">=</text>
<text x="28.7" y="35.9">=</text>
<text x="31.4" y="33.9">(R35</text>
<text x="31.4" y="35.9">VSENSE/VBAT</text>
<text x="35.4" y="31.8">60V</text>
<text x="37.1" y="33.9">+</text>
<text x="39.9" y="33.9">R36)</text>
<text x="40.1" y="31.8">&amp;</text>
<text x="42.9" y="31.8">VSENSE/VBAT</text>
<text x="45.5" y="35.9">*</text>
<text x="45.6" y="33.9">*</text>
<text x="47.6" y="35.9">((R35</text>
<text x="47.7" y="33.9">VOVR/(VOV</text>
<text x="54.2" y="35.9">+</text>
<text x="56.9" y="35.9">R36)</text>
<text x="59.6" y="31.8">1/20</text>
<text x="62.1" y="33.9">VOVR) =</text>
<text x="62.6" y="35.9">+</text>
<text x="65.4" y="35.9">R37)</text>
<text x="71.6" y="33.9">2.1K</text>
<text x="73.8" y="35.9">R37</text>
<text x="78.7" y="35.9">=</text>
<text x="81.4" y="35.9">3K</text>
<text x="23.8" y="37.9">3.1K</text>
<text x="23.8" y="40">R35</text>
<text x="28.7" y="40">=</text>
<text x="31.4" y="40">96.9K</text>
<text x="38.1" y="40">~=</text>
<text x="41.7" y="40">97.6K</text>
<text x="14.9" y="54.1">Populate</text>
<text x="14.9" y="56.2">and/or</text>
<text x="14.9" y="58.2">voltage</text>
<text x="22.8" y="56.2">R62</text>
<text x="23" y="58.2">monitoring</text>
<text x="24.4" y="54.1">R59,</text>
<text x="27.7" y="56.2">if</text>
<text x="29.9" y="54.1">R60,</text>
<text x="30.2" y="56.2">you</text>
<text x="34.3" y="58.2">when</text>
<text x="34.6" y="56.2">need</text>
<text x="35.4" y="54.1">R61</text>
<text x="14.9" y="60.2">the</text>
<text x="14.9" y="62.3">is</text>
<text x="14.9" y="64.3">Normally</text>
<text x="17.7" y="62.3">off.</text>
<text x="19.1" y="60.2">EN is</text>
<text x="24.5" y="64.3">potential</text>
<text x="25.5" y="60.2">low</text>
<text x="29.8" y="60.2">and</text>
<text x="34.1" y="64.3">dividers</text>
<text x="34.4" y="60.2">switch</text>
<text x="14.9" y="66.4">are</text>
<text x="14.9" y="68.4">switch</text>
<text x="14.9" y="70.5">leakage</text>
<text x="19.1" y="66.4">only</text>
<text x="22" y="68.4">is</text>
<text x="23.4" y="70.5">current.</text>
<text x="24.2" y="66.4">enabled</text>
<text x="24.8" y="68.4">on</text>
<text x="28.3" y="68.4">to</text>
<text x="31.3" y="68.4">reduce</text>
<text x="32.8" y="66.4">when</text>
<text x="38.7" y="66.4">the</text>
</g>
<g font-size="1.8" fill="#a90000">
<text x="97.5" y="27.3" transform="rotate(-90 97.5 27.3)">12</text>
<text x="100.1" y="27.3" transform="rotate(-90 100.1 27.3)">11</text>
<text x="102.6" y="27.3" transform="rotate(-90 102.6 27.3)">10</text>
<text x="105.2" y="26.7" transform="rotate(-90 105.2 26.7)">9</text>
<text x="107.7" y="26.7" transform="rotate(-90 107.7 26.7)">8</text>
<text x="110.2" y="26.7" transform="rotate(-90 110.2 26.7)">7</text>
<text x="112.8" y="26.7" transform="rotate(-90 112.8 26.7)">6</text>
<text x="115.3" y="26.7" transform="rotate(-90 115.3 26.7)">5</text>
<text x="117.9" y="26.7" transform="rotate(-90 117.9 26.7)">4</text>
<text x="120.4" y="26.7" transform="rotate(-90 120.4 26.7)">3</text>
<text x="122.9" y="26.7" transform="rotate(-90 122.9 26.7)">2</text>
<text x="125.5" y="26.7" transform="rotate(-90 125.5 26.7)">1</text>
<text x="56.4" y="60.7">1</text>
<text x="64.1" y="60.7">5</text>
<text x="74.2" y="60.7">5</text>
<text x="81.8" y="60.7">1</text>
<text x="155.5" y="60.7">1</text>
<text x="163.1" y="60.7">5</text>
<text x="173.3" y="60.7">5</text>
<text x="180.9" y="60.7">1</text>
<text x="60.7" y="66.7" transform="rotate(-90 60.7 66.7)">4</text>
<text x="78.5" y="66.7" transform="rotate(-90 78.5 66.7)">4</text>
<text x="159.8" y="66.7" transform="rotate(-90 159.8 66.7)">4</text>
<text x="177.5" y="66.7" transform="rotate(-90 177.5 66.7)">4</text>
<text x="60.7" y="74.4" transform="rotate(-90 60.7 74.4)">1</text>
<text x="67.1" y="75" transform="rotate(-90 67.1 75)">11</text>
<text x="69.6" y="75" transform="rotate(-90 69.6 75)">10</text>
<text x="72.1" y="75" transform="rotate(-90 72.1 75)">12</text>
<text x="78.5" y="74.4" transform="rotate(-90 78.5 74.4)">8</text>
<text x="159.8" y="74.4" transform="rotate(-90 159.8 74.4)">1</text>
<text x="166.1" y="75" transform="rotate(-90 166.1 75)">11</text>
<text x="168.7" y="75" transform="rotate(-90 168.7 75)">10</text>
<text x="171.2" y="75" transform="rotate(-90 171.2 75)">12</text>
<text x="177.5" y="74.4" transform="rotate(-90 177.5 74.4)">8</text>
<text x="56.4" y="83.6">2</text>
<text x="81.8" y="83.6">9</text>
<text x="155.5" y="83.6">2</text>
<text x="180.9" y="83.6">9</text>
<text x="56.4" y="86.1">3</text>
<text x="56.4" y="88.6">4</text>
<text x="155.5" y="86.1">3</text>
<text x="155.5" y="88.6">4</text>
<text x="56.4" y="91.2">5</text>
<text x="81.8" y="91.2">6</text>
<text x="155.5" y="91.2">5</text>
<text x="180.9" y="91.2">6</text>
<text x="64.5" y="97.8" transform="rotate(-90 64.5 97.8)">13</text>
<text x="69.6" y="97.2" transform="rotate(-90 69.6 97.2)">7</text>
<text x="163.6" y="97.8" transform="rotate(-90 163.6 97.8)">13</text>
<text x="168.7" y="97.2" transform="rotate(-90 168.7 97.2)">7</text>
<text x="56.4" y="119.1">1</text>
<text x="64.1" y="119.1">5</text>
<text x="74.2" y="119.1">5</text>
<text x="81.8" y="119.1">1</text>
<text x="154.2" y="119.1">1</text>
<text x="161.9" y="119.1">5</text>
<text x="172" y="119.1">5</text>
<text x="179.6" y="119.1">1</text>
<text x="60.7" y="125.2" transform="rotate(-90 60.7 125.2)">4</text>
<text x="78.5" y="125.2" transform="rotate(-90 78.5 125.2)">4</text>
<text x="158.5" y="125.2" transform="rotate(-90 158.5 125.2)">4</text>
<text x="176.3" y="125.2" transform="rotate(-90 176.3 125.2)">4</text>
<text x="60.7" y="132.8" transform="rotate(-90 60.7 132.8)">1</text>
<text x="67.1" y="133.4" transform="rotate(-90 67.1 133.4)">11</text>
<text x="69.6" y="133.4" transform="rotate(-90 69.6 133.4)">10</text>
<text x="72.1" y="133.4" transform="rotate(-90 72.1 133.4)">12</text>
<text x="78.5" y="132.8" transform="rotate(-90 78.5 132.8)">8</text>
<text x="158.5" y="132.8" transform="rotate(-90 158.5 132.8)">1</text>
<text x="164.8" y="133.4" transform="rotate(-90 164.8 133.4)">11</text>
<text x="167.4" y="133.4" transform="rotate(-90 167.4 133.4)">10</text>
<text x="169.9" y="133.4" transform="rotate(-90 169.9 133.4)">12</text>
<text x="176.3" y="132.8" transform="rotate(-90 176.3 132.8)">8</text>
<text x="56.4" y="142">2</text>
<text x="81.8" y="142">9</text>
<text x="154.2" y="142">2</text>
<text x="179.6" y="142">9</text>
<text x="56.4" y="144.5">3</text>
<text x="56.4" y="147.1">4</text>
<text x="56.4" y="149.6">5</text>
<text x="81.8" y="149.6">6</text>
<text x="154.2" y="144.5">3</text>
<text x="154.2" y="147.1">4</text>
<text x="154.2" y="149.6">5</text>
<text x="179.6" y="149.6">6</text>
<text x="69.6" y="155.6" transform="rotate(-90 69.6 155.6)">7</text>
<text x="167.4" y="155.6" transform="rotate(-90 167.4 155.6)">7</text>
<text x="64.5" y="156.3" transform="rotate(-90 64.5 156.3)">13</text>
<text x="162.3" y="156.3" transform="rotate(-90 162.3 156.3)">13</text>
</g>
<g font-size="1.8" fill="#484848">
<text x="93.4" y="45.3">HV</text>
<text x="131.5" y="45.3">HV</text>
<text x="93.4" y="52.9">HV</text>
<text x="131.5" y="52.9">HV</text>
<text x="69.3" y="59.3">HV</text>
<text x="168.3" y="59.3">HV</text>
<text x="102.3" y="103.7">HV</text>
<text x="122.6" y="103.7">HV</text>
<text x="102.3" y="111.4">HV</text>
<text x="122.6" y="111.4">HV</text>
<text x="69.3" y="117.7">HV</text>
<text x="167.1" y="117.7">HV</text>
</g>
<g font-size="1.8" fill="#989898">
<text x="47" y="69.4">R59</text>
<text x="146.1" y="69.4">R61</text>
<text x="47" y="127.9">R60</text>
<text x="144.8" y="127.9">R62</text>
</g>
</svg>
